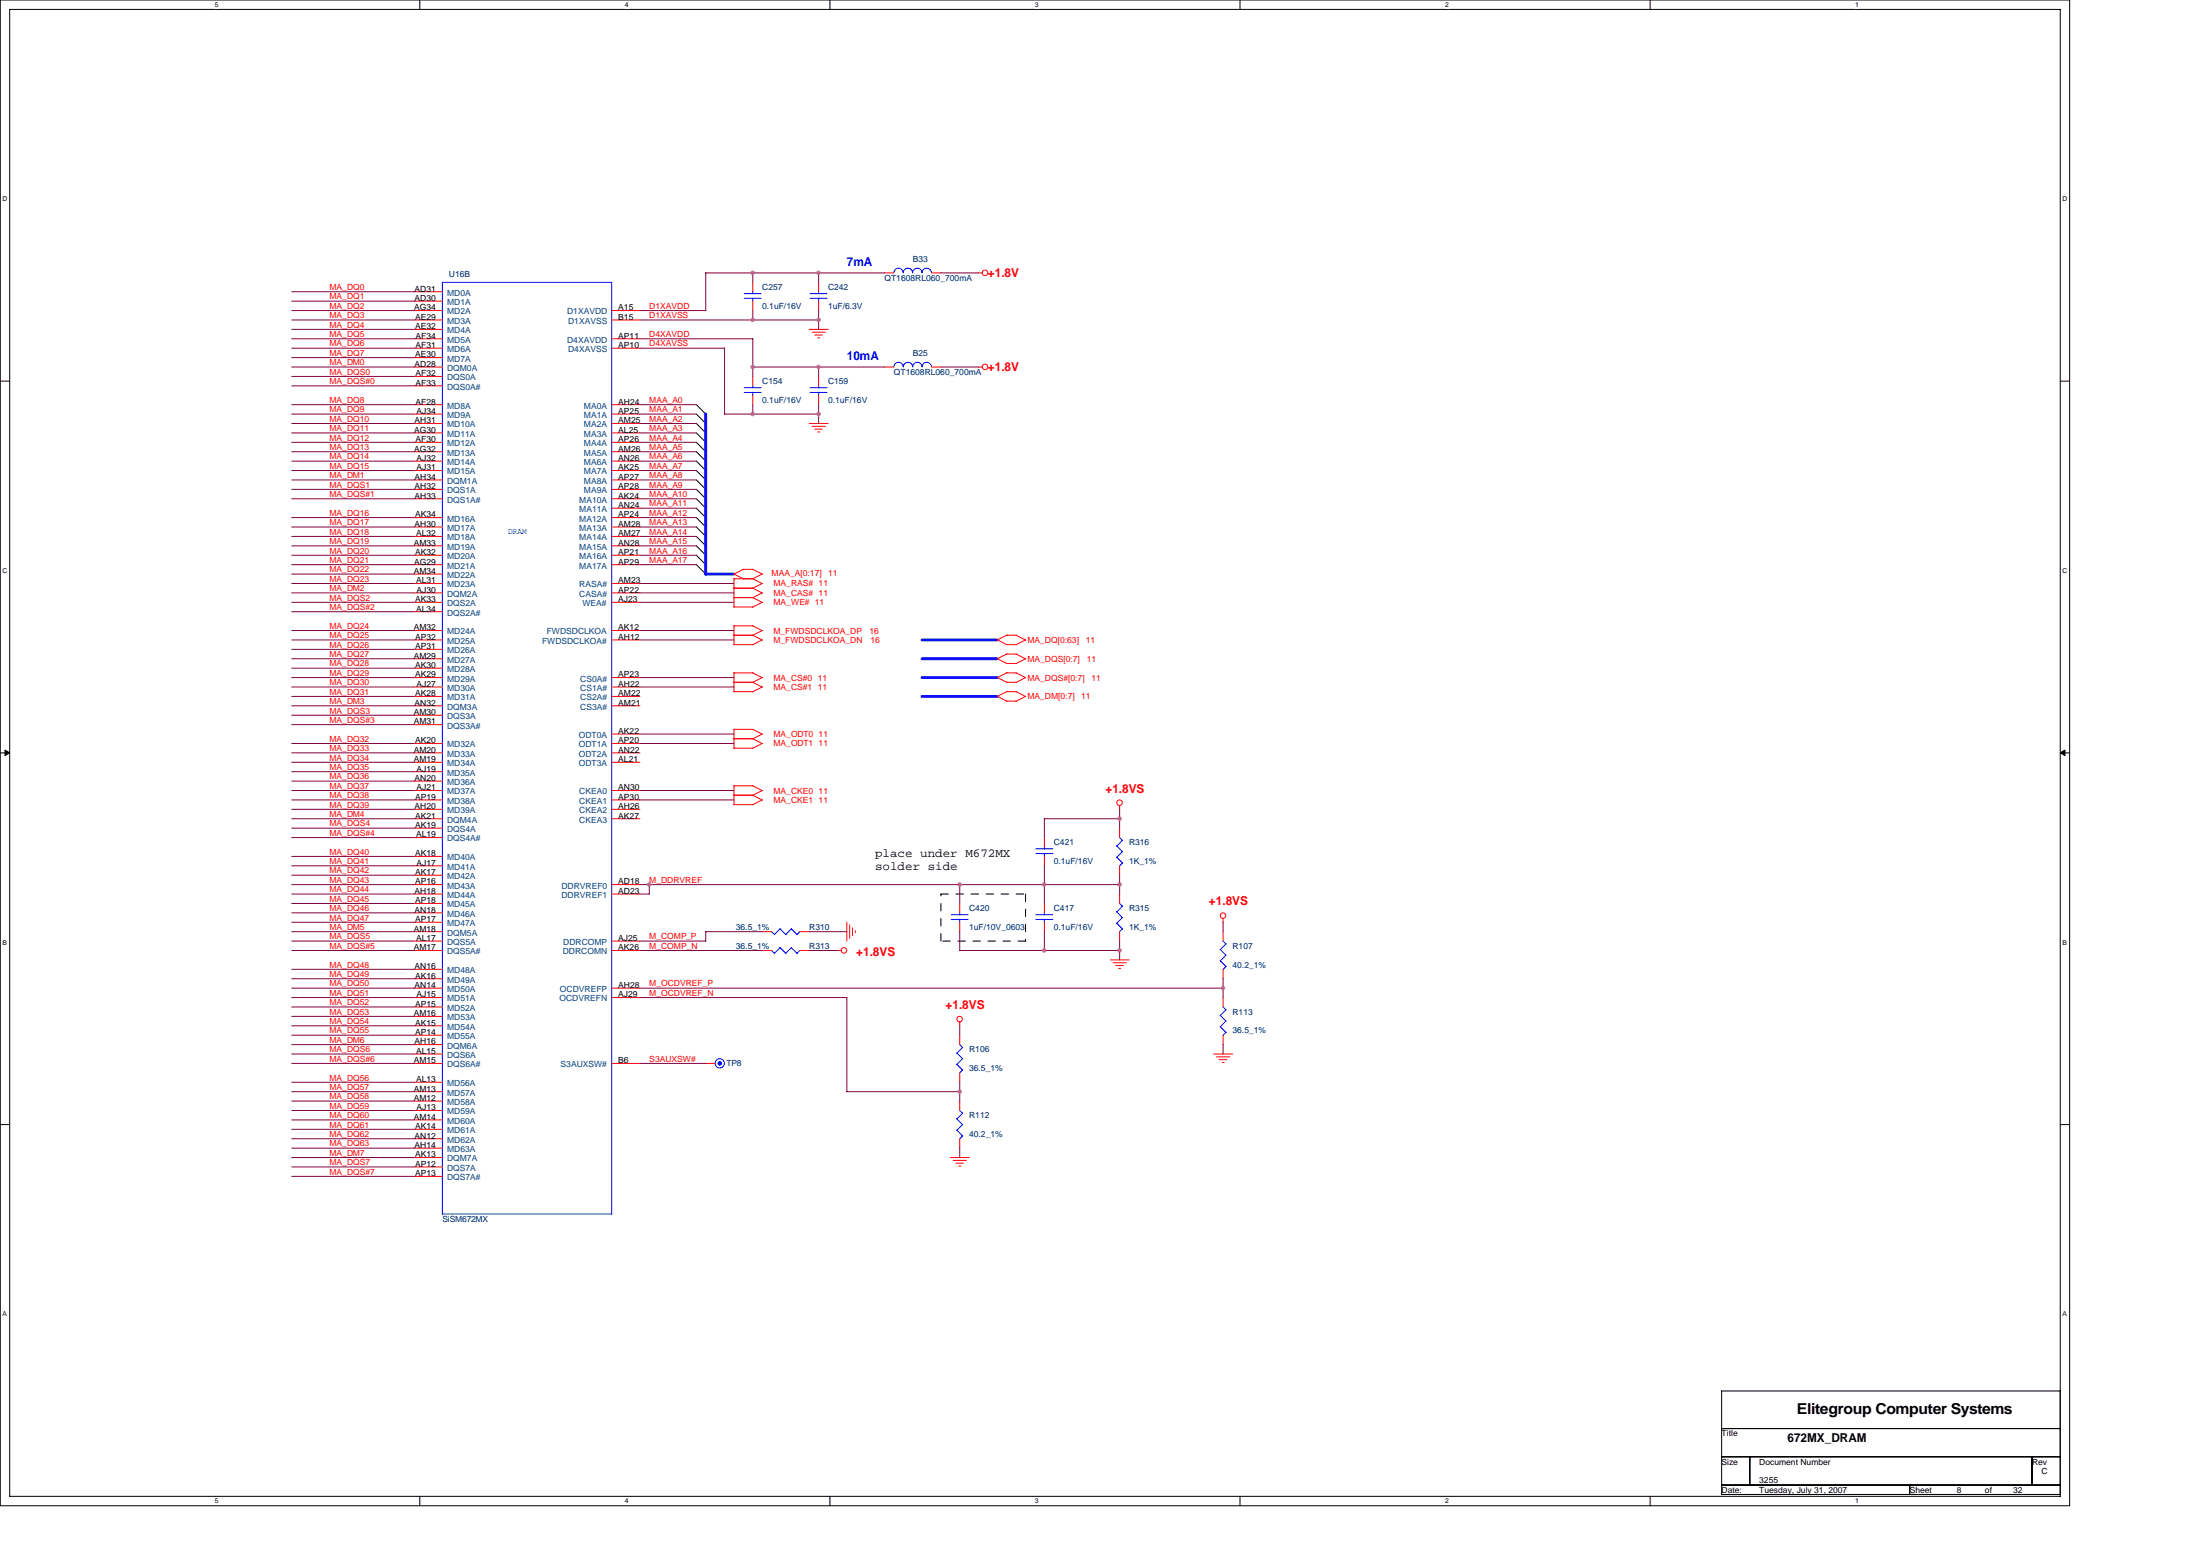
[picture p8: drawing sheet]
<svg xmlns="http://www.w3.org/2000/svg" width="297mm" height="210mm" viewBox="0 0 297 210" stroke-linecap="round" stroke-linejoin="round" font-family="sans-serif">
<path d="M0 0h279.4v203.2h-279.4zM1.3 1.3h276.9v200.6h-276.9z" fill="none" stroke="#000" stroke-width=".14"/>
<g fill="#fff">
<path d="M29 .1h.5v1h-.5z"/>
<path d="M29 202.1h.5v1h-.5z"/>
</g>
<path d="M56.7 0v1.3M56.7 201.9v1.3" fill="none" stroke="#000" stroke-width=".14"/>
<g fill="#fff">
<path d="M84.4 .1h.5v1h-.5z"/>
<path d="M84.4 202.1h.5v1h-.5z"/>
</g>
<path d="M112.1 0v1.3M112.1 201.9v1.3" fill="none" stroke="#000" stroke-width=".14"/>
<g fill="#fff">
<path d="M139.7 .1h.5v1h-.5z"/>
<path d="M139.7 202.1h.5v1h-.5z"/>
</g>
<path d="M167.4 0v1.3M167.4 201.9v1.3" fill="none" stroke="#000" stroke-width=".14"/>
<g fill="#fff">
<path d="M195.1 .1h.5v1h-.5z"/>
<path d="M195.1 202.1h.5v1h-.5z"/>
</g>
<path d="M222.8 0v1.3M222.8 201.9v1.3" fill="none" stroke="#000" stroke-width=".14"/>
<g fill="#fff">
<path d="M250.5 .1h.5v1h-.5z"/>
<path d="M250.5 202.1h.5v1h-.5z"/>
<path d="M.4 26.4h.6v.9h-.6z"/>
<path d="M278.5 26.4h.6v.9h-.6z"/>
<path d="M.4 76.5h.6v1h-.6z"/>
<path d="M278.5 76.5h.6v1h-.6z"/>
</g>
<path d="M0 51.4h1.3M278.2 51.4h1.2" fill="none" stroke="#000" stroke-width=".14"/>
<g fill="#fff">
<path d="M.4 126.7h.5v1h-.5z"/>
<path d="M278.5 126.7h.6v1h-.6z"/>
</g>
<path d="M0 101.6h1.3M278.2 101.6h1.2" fill="none" stroke="#000" stroke-width=".14"/>
<path d="M.7 101.2l.6 .4-.6 .4zM278.2 101.6l.6-.4v.8z" fill="#000" stroke="#000" stroke-width=".14"/>
<g fill="#fff">
<path d="M.4 176.8h.5v1h-.5z"/>
<path d="M278.5 176.8h.6v1h-.6z"/>
</g>
<g fill="none" stroke="#000" stroke-width=".14">
<path d="M94 59.7l1.3 1.3M94 57.1l1.3 1.3M94 58.4l1.3 1.3M94 54.6l1.3 1.3M94 55.9l1.3 1.3M94 64.8l1.3 1.3M94 66l1.3 1.3M94 62.2l1.3 1.3M94 63.5l1.3 1.3M94 61l1.3 1.3M94 76.2l1.3 1.3M94 74.9l1.3 1.3"/>
<path d="M94 72.4l1.3 1.3M94 73.7l1.3 1.3M94 71.1l1.3 1.3M94 69.8l1.3 1.3M94 67.3l1.3 1.3M94 68.6l1.3 1.3M0 151.8h1.3M278.2 151.8h1.2M232.4 187.7h45.8v14h-45.8zM232.4 192.8h45.8M232.4 196.6h45.8M236.3 196.6v3.8"/>
<path d="M274.4 196.6v3.8M232.4 200.4h45.8M257.8 200.4v1.3"/>
</g>
<path d="M127 120.6h11.5M127 127v-6.4M138.5 120.6v6.4M138.5 127h-11.5" fill="none" stroke="#000" stroke-width=".14" stroke-dasharray="1 1 1 1 1 1 1 1"/>
<g fill="none" stroke="#f00" stroke-width=".14">
<path d="M55.9 39.4h3.8M101.6 38.1v1.3M110.5 38.1v1.3M119.4 36.8h1.3M125.8 36.8h1.2M132.1 36.8h.5M55.9 49.5h3.8M55.9 57.1h3.8M55.9 44.4h3.8M55.9 40.6h3.8M55.9 43.2h3.8M55.9 48.3h3.8"/>
<path d="M55.9 47h3.8M55.9 50.8h3.8M55.9 52.1h3.8M55.9 45.7h3.8M55.9 41.9h3.8M55.9 54.6h3.8M55.9 58.4h3.8M55.9 55.9h3.8M55.9 59.7h3.8M82.6 57.1h3.8M82.6 43.2h3.8M82.6 47h3.8"/>
<path d="M82.6 45.7h3.8M82.6 41.9h3.8M82.6 54.6h3.8M82.6 58.4h3.8M82.6 55.9h3.8M82.6 59.7h3.8M101.6 40.6v1.3M101.6 50.8v1.3M101.6 53.3v1.3M109.3 57.1h2.5M109.3 44.4h2.5M109.6 57.5h1.8"/>
<path d="M109.6 44.8h1.8M110 57.9h1M110 45.2h1M110.4 58.3h.3M110.4 45.6h.3M110.5 40.6v1.3M110.5 50.8v1.3M110.5 53.3v1.3M119.4 49.5h1.3M125.8 49.5h1.2M132.1 49.5h.5M55.9 66h3.8"/>
<path d="M55.9 67.3h3.8M55.9 64.8h3.8M55.9 63.5h3.8M55.9 61h3.8M55.9 62.2h3.8M55.9 73.7h3.8M55.9 74.9h3.8M55.9 76.2h3.8M55.9 69.8h3.8M55.9 71.1h3.8M55.9 72.4h3.8M55.9 77.5h3.8"/>
<path d="M55.9 78.7h3.8M82.6 66h3.8M82.6 67.3h3.8M82.6 64.8h3.8M82.6 63.5h3.8M82.6 61h3.8M82.6 68.6h3.8M82.6 62.2h3.8M82.6 73.7h3.8M82.6 74.9h3.8M82.6 76.2h3.8M82.6 69.8h3.8"/>
<path d="M82.6 71.1h3.8M82.6 72.4h3.8M82.6 78.7h3.8M99.1 79.4h2.6M99.1 78.1v3.8M99.1 78.1h2.6M99.1 77.5l1.3 .6M100.3 76.8h1.3l1.3 .7M100.4 76.8l-1.3 .7M102.9 77.4l-1.3 .7 1.3 .6-1.3 .7 1.3 .6M55.9 81.3h3.8M55.9 82.5h3.8"/>
<path d="M55.9 96.5h3.8M55.9 97.8h3.8M55.9 95.2h3.8M55.9 80h3.8M55.9 85.1h3.8M55.9 86.4h3.8M55.9 87.6h3.8M55.9 88.9h3.8M55.9 90.2h3.8M55.9 91.4h3.8M55.9 92.7h3.8M55.9 94h3.8"/>
<path d="M82.6 81.3h3.8M82.6 95.2h3.8M82.6 80h3.8M82.6 85.1h3.8M82.6 86.4h3.8M82.6 91.4h3.8M82.6 92.7h3.8M82.6 94h3.8M82.6 99.1h3.8M99.1 85.7h2.6M99.1 87h2.5M99.1 80.6h2.6"/>
<path d="M99.1 92.1h2.6M99.1 93.3h2.5M99.1 99.7h2.6M99.1 84.4v2.6M99.1 98.4v2.6M99.1 84.5h2.6M99.1 98.4h2.6M101.6 84.5l1.3 .6-1.3 .6 1.3 .7M101.6 80.6l1.3 .7M101.6 98.4l1.3 .7-1.3 .6 1.3 .7M101.6 90.8l1.3 .7M101.7 90.8h-2.6v2.5"/>
<path d="M102.9 86.4l-1.3 .6M102.9 81.3l-1.3 .6h-2.5M102.9 80l-1.3 .7M102.9 91.4l-1.3 .7 1.3 .6-1.3 .7M134.6 88.9l1.3 .6M134.6 91.4l1.3 .7M135.9 87h1.3M135.9 89.5h1.3M135.9 92.1h1.3M135.9 94.6h1.3M135.9 85.7h1.3l1.3 .7M135.9 88.3h1.3l1.3 .6"/>
<path d="M135.9 90.8h1.3l1.3 .7M135.9 93.3h1.3l1.3 .7M136 85.7l-1.3 .7 1.2 .6M136 88.2l-1.3 .7M136 90.8l-1.3 .6M136 93.3l-1.3 .7 1.2 .6M138.5 86.4l-1.3 .6M138.5 88.9l-1.3 .7M138.5 91.4l-1.3 .7M138.5 94l-1.3 .6M55.9 110.5h3.8M55.9 113h3.8"/>
<path d="M55.9 111.8h3.8M55.9 100.3h3.8M55.9 101.6h3.8M55.9 102.9h3.8M55.9 104.1h3.8M55.9 105.4h3.8M55.9 106.7h3.8M55.9 107.9h3.8M55.9 109.2h3.8M55.9 115.6h3.8M55.9 116.8h3.8M55.9 118.1h3.8"/>
<path d="M55.9 119.4h3.8M82.6 110.5h3.8M82.6 100.3h3.8M82.6 101.6h3.8M82.6 102.9h3.8M82.6 106.7h3.8M82.6 107.9h3.8M82.6 109.2h3.8M82.6 119.4h3.8M99.1 101h2.5M99.1 107.3h2.6M99.1 108.6h2.5"/>
<path d="M99.1 106v2.6M99.1 106h2.6M101.6 107.3l1.3 .7M101.6 106l1.3 .7M102.9 100.3l-1.3 .7M102.9 107.9l-1.3 .7M102.9 106.7l-1.3 .6M141 113v1.3M141 115.6v1.2M151.2 108.7v.5M151.2 111.8v1.2M151.2 116.8v1.3"/>
<path d="M55.9 128.3h3.8M55.9 125.7h3.8M55.9 127h3.8M55.9 134.6h3.8M55.9 133.3h3.8M55.9 120.6h3.8M55.9 121.9h3.8M55.9 123.2h3.8M55.9 124.5h3.8M55.9 130.8h3.8M55.9 132.1h3.8M55.9 135.9h3.8"/>
<path d="M55.9 137.2h3.8M55.9 138.4h3.8M55.9 139.7h3.8M82.6 128.3h3.8M82.6 127h3.8M82.6 134.6h3.8M82.6 133.3h3.8M82.6 120.6h3.8M102.9 128.3h1.3M102.9 125.7h1.3M108 128.3h1.3M108 125.7h1.3"/>
<path d="M113 128.3h.6M114.3 124.4v2.6M114.7 124.8v1.8M115.1 125.2v1.1M115.5 125.6v.3M129.6 121.9v1.3M129.6 124.5v1.2M129.6 137.9v.6M129.6 139.7v1.3M141 121.9v1.3M141 124.5v1.2M149.9 129.5h2.6"/>
<path d="M150.3 129.9h1.8M150.6 130.3h1.1M151 130.7h.3M151.2 120.6v1.3M151.2 125.7v1.3M165.1 124v.5M165.1 125.7v1.3M165.1 130.8v1.3M165.1 134.6v1.3M165.1 139.7v1.3M55.9 142.2h3.8M55.9 156.2h3.8"/>
<path d="M55.9 143.5h3.8M55.9 141h3.8M55.9 146h3.8M55.9 147.3h3.8M55.9 148.6h3.8M55.9 149.9h3.8M55.9 151.1h3.8M55.9 152.4h3.8M55.9 153.7h3.8M55.9 154.9h3.8M55.9 157.5h3.8M55.9 158.7h3.8"/>
<path d="M82.6 143.5h3.8M95.3 143.5h1.3M128.3 156.2h2.6M128.7 156.6h1.8M129 157h1.1M129.5 157.4h.2M129.6 144.8v1.2M129.6 148.6v1.3M129.6 153.7v1.2M163.9 142.2h2.5M164.3 142.6h1.7M164.6 143h1"/>
<path d="M165 143.4h.3"/>
<circle cx="133" cy="36.8" r=".38"/>
<circle cx="133" cy="49.5" r=".38"/>
<circle cx="151.2" cy="108.3" r=".38"/>
<circle cx="113.9" cy="128.3" r=".38"/>
<circle cx="129.6" cy="137.5" r=".38"/>
<circle cx="165.1" cy="123.6" r=".38"/>
</g>
<circle cx="97.2" cy="143.5" r=".24" fill="#00f" stroke="#00f" stroke-width=".14"/>
<g fill="none" stroke="#00f" stroke-width=".14">
<path d="M59.7 38.1h22.9v125.7h-22.9zM100.5 39.6h2.3M101.6 39.4v.2M109.4 39.6h2.3M110.5 39.4v.2M120.7 36.8a.64 .64 0 0 1 .6-.6 .64 .64 0 0 1 .7 .6 .64 .64 0 0 1 .6-.6 .64 .64 0 0 1 .6 .6 .64 .64 0 0 1 .7-.6 .64 .64 0 0 1 .6 .6 .64 .64 0 0 1 .6-.6 .64 .64 0 0 1 .7 .6M100.5 53h2.3M100.5 52.3h2.3M100.5 40.3h2.3M101.6 40.2v.4M101.6 52.1v.2M101.6 52.9v.4"/>
<path d="M109.4 53h2.3M109.4 52.3h2.3M109.4 40.3h2.3M110.5 40.2v.4M110.5 52.1v.2M110.5 52.9v.4M120.7 49.5a.64 .64 0 0 1 .6-.6 .64 .64 0 0 1 .7 .6 .64 .64 0 0 1 .6-.6 .64 .64 0 0 1 .6 .6 .64 .64 0 0 1 .7-.6 .64 .64 0 0 1 .6 .6 .64 .64 0 0 1 .6-.6 .64 .64 0 0 1 .7 .6M139.8 115.2h2.4M139.8 114.6h2.4M141 114.3v.3M141 115.2v.4M150.8 115.7l.8 .7-.4 .4"/>
<path d="M151.1 113l.5 .4M151.6 114.9l-.8 .8M151.6 113.4l-.8 .8 .8 .7M104.2 128.3l.4 .4M104.2 125.7l.4 .4M105.3 127.9l.8 .8M105.3 125.3l.8 .8M105.3 127.9l-.7 .8M105.3 125.3l-.7 .8M106.8 127.9l.8 .8M106.8 125.3l.8 .8M106.9 127.9l-.8 .8"/>
<path d="M106.9 125.3l-.8 .8M108 128.2l-.4 .5M108 125.7l-.4 .4M128.4 124.1h2.3M128.4 123.4h2.3M129.6 123.2v.3M129.6 124.1v.4M139.8 124.1h2.4M139.8 123.4h2.4M141 123.2v.3M141 124.1v.4M150.8 124.6l.8 .7"/>
<path d="M150.8 123l.8 .8-.8 .8M151.1 121.9l.5 .4-.8 .8M151.6 125.3l-.4 .4M164.7 129.6l.8 .8M164.7 128.1l.8 .8M164.7 138.5l.8 .8-.4 .4M164.7 137l.8 .8-.7 .8M165.1 127l.4 .4M165.1 135.9l.4 .3-.7 .8M165.5 130.4l-.4 .4M165.5 128.9l-.7 .8M165.5 127.4l-.7 .7"/>
<path d="M129.2 152.5l.8 .8M129.2 151l.8 .8M129.2 143.6l.8 .8M129.2 142.1l.8 .8M129.6 149.8l.4 .4M129.6 140.9l.4 .5M130 153.3l-.4 .4M130 151.7l-.8 .8M130 150.2l-.8 .8M130 144.4l-.4 .4M130 142.9l-.8 .7M130 141.3l-.8 .8"/>
<circle cx="97.2" cy="143.5" r=".62"/>
</g>
<path d="M95.3 55.9v21.6M95.3 77.5h3.8M124.5 88.9h10.2M124.5 91.4h10.2M124.5 86.4h10.2M124.5 94h10.2" fill="none" stroke="#00f" stroke-width=".38"/>
<g fill="none" stroke="#800040" stroke-width=".14">
<path d="M39.4 39.4h16.5M95.3 36.8h24.1M95.3 36.8v5.1h-8.9M101.6 36.8v1.3M110.5 36.8v1.3M127 36.8h5.1M39.4 49.5h16.5M39.4 55.9h16.5M39.4 43.2h16.5M39.4 41.9h16.5M39.4 45.7h16.5M39.4 47h16.5"/>
<path d="M39.4 48.3h16.5M39.4 57.1h16.5M39.4 59.7h16.5M39.4 58.4h16.5M39.4 54.6h16.5M39.4 40.6h16.5M39.4 44.4h16.5M39.4 50.8h16.5M39.4 52.1h16.5M86.4 45.7h15.2v5.1M86.4 55.9h7.6M86.4 43.2h24.1"/>
<path d="M86.4 47h11.4M86.4 57.1h7.6M86.4 59.7h7.6M86.4 58.4h7.6M86.4 54.6h7.6M97.8 47v8.9h12.7M101.6 49.5h17.8M101.6 41.9v1.3M101.6 54.6v1.3M110.5 41.9v2.5M110.5 49.5v1.3M110.5 54.6v2.5"/>
<path d="M127 49.5h5.1M39.4 72.4h16.5M39.4 77.5h16.5M39.4 62.2h16.5M39.4 74.9h16.5M39.4 63.5h16.5M39.4 69.8h16.5M39.4 71.1h16.5M39.4 61h16.5M39.4 73.7h16.5M39.4 78.7h16.5M39.4 76.2h16.5"/>
<path d="M39.4 64.8h16.5M39.4 67.3h16.5M39.4 66h16.5M86.4 72.4h7.6M86.4 62.2h7.6M86.4 74.9h7.6M86.4 63.5h7.6M86.4 69.8h7.6M86.4 71.1h7.6M86.4 61h7.6M86.4 73.7h7.6M86.4 78.7h12.7"/>
<path d="M86.4 76.2h7.6M86.4 64.8h7.6M86.4 67.3h7.6M86.4 66h7.6M86.4 68.6h7.6M39.4 94h16.5M39.4 87.6h16.5M39.4 92.7h16.5M39.4 90.2h16.5M39.4 88.9h16.5M39.4 91.4h16.5M39.4 86.4h16.5"/>
<path d="M39.4 85.1h16.5M39.4 82.5h16.5M39.4 80h16.5M39.4 81.3h16.5M39.4 97.8h16.5M39.4 96.5h16.5M39.4 95.2h16.5M86.4 92.7h12.7M86.4 91.4h12.7M86.4 86.4h12.7M86.4 85.1h12.7M86.4 80h12.7"/>
<path d="M86.4 81.3h12.7M86.4 99.1h12.7M39.4 119.4h16.5M39.4 105.4h16.5M39.4 116.8h16.5M39.4 101.6h16.5M39.4 100.3h16.5M39.4 102.9h16.5M39.4 104.1h16.5M39.4 118.1h16.5M39.4 109.2h16.5M39.4 106.7h16.5"/>
<path d="M39.4 115.6h16.5M39.4 107.9h16.5M39.4 110.5h16.5M39.4 111.8h16.5M39.4 113h16.5M86.4 119.4h64.8M86.4 100.3h12.7M86.4 106.7h12.7M86.4 107.9h12.7M87.7 119.4v1.2h-1.3M129.6 119.4v2.5M141 110.5h10.2"/>
<path d="M141 110.5v2.5M141 116.8v5.1M151.2 109.2v2.6M151.2 118.1v2.5M39.4 127h16.5M39.4 124.5h16.5M39.4 134.6h16.5M39.4 135.9h16.5M39.4 139.7h16.5M39.4 130.8h16.5M39.4 120.6h16.5M39.4 133.3h16.5"/>
<path d="M39.4 138.4h16.5M39.4 137.2h16.5M39.4 132.1h16.5M39.4 123.2h16.5M39.4 121.9h16.5M39.4 128.3h16.5M39.4 125.7h16.5M86.4 134.6h27.9v12.7h15.3M86.4 133.3h78.7M86.4 128.3h16.5M95.3 125.7h7.6M95.3 125.7v1.3h-8.9"/>
<path d="M109.2 128.3h3.9M109.2 125.7h5.1M129.6 128.3h21.6M129.6 125.7v2.6M129.6 138.4v1.3M141 125.7v2.6M151.2 127v2.5M165.1 124.4v1.3M165.1 132.1v2.5M39.4 153.7h16.5M39.4 154.9h16.5M39.4 149.9h16.5"/>
<path d="M39.4 151.1h16.5M39.4 147.3h16.5M39.4 152.4h16.5M39.4 148.6h16.5M39.4 146h16.5M39.4 141h16.5M39.4 142.2h16.5M39.4 143.5h16.5M39.4 156.2h16.5M39.4 158.7h16.5M39.4 157.5h16.5M86.4 143.5h8.9"/>
<path d="M129.6 146v2.6M129.6 154.9v1.3M165.1 140.9v1.3"/>
</g>
<g fill="#f0f" stroke="#f0f" stroke-width=".14">
<circle cx="101.6" cy="49.5" r=".24"/>
<circle cx="110.5" cy="43.2" r=".24"/>
<circle cx="110.5" cy="36.8" r=".24"/>
<circle cx="110.5" cy="49.5" r=".24"/>
<circle cx="101.6" cy="36.8" r=".24"/>
<circle cx="101.6" cy="43.2" r=".24"/>
<circle cx="87.7" cy="119.4" r=".24"/>
<circle cx="129.6" cy="119.4" r=".24"/>
<circle cx="165.1" cy="133.3" r=".24"/>
<circle cx="129.6" cy="147.3" r=".24"/>
<circle cx="110.5" cy="55.9" r=".24"/>
<circle cx="101.6" cy="55.9" r=".24"/>
<circle cx="151.2" cy="119.4" r=".24"/>
<circle cx="141" cy="119.4" r=".24"/>
<circle cx="151.2" cy="128.3" r=".24"/>
<circle cx="141" cy="128.3" r=".24"/>
<circle cx="151.2" cy="110.5" r=".24"/>
</g>
<text font-size="2" x="242.6" y="190.9">Elitegroup Computer Systems</text>
<g font-size="1.7" fill="#00f">
<text x="114.3" y="35.8">7mA</text>
<text x="114.3" y="48.5">10mA</text>
</g>
<g font-size="1.7" fill="#f00">
<text x="133.4" y="37.4">+1.8V</text>
<text x="133.4" y="50.1">+1.8V</text>
<text x="149.3" y="107">+1.8VS</text>
<text x="163.2" y="122.2">+1.8VS</text>
<text x="115.6" y="129.1">+1.8VS</text>
<text x="127.7" y="136.2">+1.8VS</text>
</g>
<g font-size="1.7">
<text x="118.1" y="115.6">place under M672MX</text>
<text x="118.1" y="117.4">solder side</text>
<text x="241.3" y="194.6">672MX_DRAM</text>
</g>
<g font-size="1.1" fill="#000080">
<text x="123.2" y="35.3">B33</text>
<text x="60.6" y="37.4">U16B</text>
<text x="102.9" y="39.1">C257</text>
<text x="102.9" y="41.7">0.1uF/16V</text>
<text x="111.8" y="39.1">C242</text>
<text x="111.8" y="41.7">1uF/6.3V</text>
<text x="119.4" y="37.9">QT1608RL060_700mA</text>
<text x="102.9" y="51.8">C154</text>
<text x="111.8" y="51.8">C159</text>
<text x="120.7" y="50.6">QT1608RL060_700mA</text>
<text x="123.2" y="48">B25</text>
<text x="102.9" y="54.4">0.1uF/16V</text>
<text x="111.8" y="54.4">0.1uF/16V</text>
<text x="142.3" y="114.1">C421</text>
<text x="142.3" y="116.6">0.1uF/16V</text>
<text x="152.4" y="114.1">R316</text>
<text x="152.4" y="116.6">1K_1%</text>
<text x="99.4" y="125.5">36.5_1%</text>
<text x="109.3" y="125.5">R310</text>
<text x="130.8" y="123">C420</text>
<text x="130.8" y="125.5">1uF/10V_0603</text>
<text x="142.3" y="123">C417</text>
<text x="142.3" y="125.5">0.1uF/16V</text>
<text x="152.4" y="123">R315</text>
<text x="152.4" y="125.5">1K_1%</text>
<text x="99.4" y="128">36.5_1%</text>
<text x="109.3" y="128">R313</text>
<text x="166.4" y="128">R107</text>
<text x="166.4" y="130.6">40.2_1%</text>
<text x="166.4" y="136.9">R113</text>
<text x="98.1" y="143.9">TP8</text>
<text x="130.8" y="142">R106</text>
<text x="166.4" y="139.5">36.5_1%</text>
<text x="130.8" y="144.5">36.5_1%</text>
<text x="130.8" y="150.9">R112</text>
<text x="130.8" y="153.4">40.2_1%</text>
<text x="59.7" y="164.9">SiSM672MX</text>
</g>
<g font-size="1.1" fill="#f00">
<text x="44.5" y="41.7">MA_DQ2</text>
<text x="44.5" y="39.1">MA_DQ0</text>
<text x="44.5" y="40.4">MA_DQ1</text>
<text x="87.7" y="41.7">D1XAVDD</text>
<text x="44.5" y="42.9">MA_DQ3</text>
<text x="44.5" y="45.5">MA_DQ5</text>
<text x="44.5" y="46.8">MA_DQ6</text>
<text x="44.5" y="44.2">MA_DQ4</text>
<text x="87.7" y="46.8">D4XAVSS</text>
<text x="87.7" y="45.5">D4XAVDD</text>
<text x="87.7" y="42.9">D1XAVSS</text>
<text x="44.5" y="48">MA_DQ7</text>
<text x="44.5" y="49.3">MA_DM0</text>
<text x="44.5" y="50.6">MA_DQS0</text>
<text x="44.5" y="51.8">MA_DQS#0</text>
<text x="44.5" y="56.9">MA_DQ10</text>
<text x="44.5" y="59.5">MA_DQ12</text>
<text x="44.5" y="58.2">MA_DQ11</text>
<text x="44.5" y="54.4">MA_DQ8</text>
<text x="44.5" y="55.6">MA_DQ9</text>
<text x="87.7" y="56.9">MAA_A2</text>
<text x="87.7" y="58.2">MAA_A3</text>
<text x="87.7" y="55.6">MAA_A1</text>
<text x="87.7" y="54.4">MAA_A0</text>
<text x="87.7" y="59.5">MAA_A4</text>
<text x="44.5" y="62">MA_DQ14</text>
<text x="44.5" y="63.3">MA_DQ15</text>
<text x="44.5" y="60.7">MA_DQ13</text>
<text x="44.5" y="64.5">MA_DM1</text>
<text x="44.5" y="65.8">MA_DQS1</text>
<text x="87.7" y="64.5">MAA_A8</text>
<text x="87.7" y="65.8">MAA_A9</text>
<text x="87.7" y="63.3">MAA_A7</text>
<text x="87.7" y="62">MAA_A6</text>
<text x="87.7" y="60.7">MAA_A5</text>
<text x="44.5" y="69.6">MA_DQ16</text>
<text x="44.5" y="70.9">MA_DQ17</text>
<text x="44.5" y="67.1">MA_DQS#1</text>
<text x="87.7" y="67.1">MAA_A10</text>
<text x="87.7" y="70.9">MAA_A13</text>
<text x="87.7" y="68.3">MAA_A11</text>
<text x="87.7" y="69.6">MAA_A12</text>
<text x="44.5" y="72.2">MA_DQ18</text>
<text x="44.5" y="77.2">MA_DQ22</text>
<text x="44.5" y="74.7">MA_DQ20</text>
<text x="44.5" y="73.4">MA_DQ19</text>
<text x="44.5" y="76">MA_DQ21</text>
<text x="87.7" y="76">MAA_A17</text>
<text x="87.7" y="74.7">MAA_A16</text>
<text x="87.7" y="73.4">MAA_A15</text>
<text x="87.7" y="72.2">MAA_A14</text>
<text x="104.2" y="77.7">MAA_A[0:17]</text>
<text x="111.8" y="77.7">11</text>
<text x="44.5" y="78.5">MA_DQ23</text>
<text x="44.5" y="82.3">MA_DQS#2</text>
<text x="44.5" y="79.8">MA_DM2</text>
<text x="44.5" y="81">MA_DQS2</text>
<text x="104.4" y="81.7">MA_WE# 11</text>
<text x="104.4" y="80.4">MA_CAS# 11</text>
<text x="104.4" y="79.1">MA_RAS# 11</text>
<text x="44.5" y="87.4">MA_DQ26</text>
<text x="44.5" y="89.9">MA_DQ28</text>
<text x="44.5" y="88.7">MA_DQ27</text>
<text x="44.5" y="86.1">MA_DQ25</text>
<text x="44.5" y="84.9">MA_DQ24</text>
<text x="104.4" y="86.8">M_FWDSDCLKOA_DN</text>
<text x="104.4" y="85.5">M_FWDSDCLKOA_DP</text>
<text x="117.4" y="85.5">16</text>
<text x="117.5" y="86.8">16</text>
<text x="138.7" y="86.8">MA_DQ[0:63]</text>
<text x="138.7" y="89.3">MA_DQS[0:7]</text>
<text x="146.6" y="86.8">11</text>
<text x="146.7" y="89.3">11</text>
<text x="44.5" y="93.7">MA_DQ31</text>
<text x="44.5" y="92.5">MA_DQ30</text>
<text x="44.5" y="91.2">MA_DQ29</text>
<text x="44.5" y="95">MA_DM3</text>
<text x="104.4" y="93.1">MA_CS#1 11</text>
<text x="104.4" y="91.8">MA_CS#0 11</text>
<text x="138.7" y="91.8">MA_DQS#[0:7]</text>
<text x="138.7" y="94.4">MA_DM[0:7]</text>
<text x="146" y="94.4">11</text>
<text x="147.4" y="91.8">11</text>
<text x="44.5" y="101.4">MA_DQ33</text>
<text x="44.5" y="100.1">MA_DQ32</text>
<text x="44.5" y="97.6">MA_DQS#3</text>
<text x="44.5" y="96.3">MA_DQS3</text>
<text x="104.4" y="100.7">MA_ODT1 11</text>
<text x="104.4" y="99.5">MA_ODT0 11</text>
<text x="44.5" y="105.2">MA_DQ36</text>
<text x="44.5" y="102.6">MA_DQ34</text>
<text x="44.5" y="103.9">MA_DQ35</text>
<text x="44.5" y="106.4">MA_DQ37</text>
<text x="44.5" y="107.7">MA_DQ38</text>
<text x="104.4" y="107.1">MA_CKE0 11</text>
<text x="44.5" y="109">MA_DQ39</text>
<text x="44.5" y="110.3">MA_DM4</text>
<text x="44.5" y="111.5">MA_DQS4</text>
<text x="44.5" y="112.8">MA_DQS#4</text>
<text x="104.4" y="108.4">MA_CKE1 11</text>
<text x="44.5" y="119.1">MA_DQ43</text>
<text x="44.5" y="116.6">MA_DQ41</text>
<text x="44.5" y="117.9">MA_DQ42</text>
<text x="44.5" y="115.3">MA_DQ40</text>
<text x="87.7" y="119.1">M_DDRVREF</text>
<text x="44.5" y="124.2">MA_DQ47</text>
<text x="44.5" y="120.4">MA_DQ44</text>
<text x="44.5" y="123">MA_DQ46</text>
<text x="44.5" y="121.7">MA_DQ45</text>
<text x="44.5" y="125.5">MA_DM5</text>
<text x="44.5" y="130.6">MA_DQ48</text>
<text x="44.5" y="131.8">MA_DQ49</text>
<text x="44.5" y="128">MA_DQS#5</text>
<text x="44.5" y="126.8">MA_DQS5</text>
<text x="87.7" y="126.8">M_COMP_P</text>
<text x="87.7" y="128">M_COMP_N</text>
<text x="44.5" y="134.4">MA_DQ51</text>
<text x="44.5" y="135.7">MA_DQ52</text>
<text x="44.5" y="133.1">MA_DQ50</text>
<text x="44.5" y="136.9">MA_DQ53</text>
<text x="87.7" y="133.1">M_OCDVREF_P</text>
<text x="87.7" y="134.4">M_OCDVREF_N</text>
<text x="44.5" y="139.5">MA_DQ55</text>
<text x="44.5" y="138.2">MA_DQ54</text>
<text x="44.5" y="140.7">MA_DM6</text>
<text x="44.5" y="142">MA_DQS6</text>
<text x="44.5" y="143.3">MA_DQS#6</text>
<text x="87.7" y="143.3">S3AUXSW#</text>
<text x="44.5" y="149.6">MA_DQ59</text>
<text x="44.5" y="147.1">MA_DQ57</text>
<text x="44.5" y="148.4">MA_DQ58</text>
<text x="44.5" y="145.8">MA_DQ56</text>
<text x="44.5" y="153.4">MA_DQ62</text>
<text x="44.5" y="154.7">MA_DQ63</text>
<text x="44.5" y="150.9">MA_DQ60</text>
<text x="44.5" y="152.2">MA_DQ61</text>
<text x="44.5" y="156">MA_DM7</text>
<text x="44.5" y="158.5">MA_DQS#7</text>
<text x="44.5" y="157.2">MA_DQS7</text>
</g>
<g font-size="1.1">
<text x="55.9" y="41.9">AG34</text>
<text x="56" y="40.6">AD30</text>
<text x="56" y="39.3">AD31</text>
<text x="83.5" y="41.9">A15</text>
<text x="56" y="43.2">AE29</text>
<text x="56" y="44.4">AE32</text>
<text x="56.1" y="47">AF31</text>
<text x="56.1" y="45.7">AF34</text>
<text x="83.5" y="43.2">B15</text>
<text x="83.5" y="47">AP10</text>
<text x="83.5" y="45.7">AP11</text>
<text x="56" y="49.5">AD28</text>
<text x="56" y="48.2">AE30</text>
<text x="56.1" y="50.8">AF32</text>
<text x="56.1" y="52">AF33</text>
<text x="55.9" y="58.4">AG30</text>
<text x="56" y="57.1">AH31</text>
<text x="56.1" y="54.6">AF28</text>
<text x="56.1" y="59.7">AF30</text>
<text x="56.2" y="55.9">AJ34</text>
<text x="83.5" y="54.6">AH24</text>
<text x="83.5" y="58.4">AL25</text>
<text x="83.5" y="57.1">AM25</text>
<text x="83.5" y="55.9">AP25</text>
<text x="83.5" y="59.7">AP26</text>
<text x="55.9" y="60.9">AG32</text>
<text x="56" y="64.7">AH34</text>
<text x="56.2" y="62.2">AJ32</text>
<text x="56.2" y="63.5">AJ31</text>
<text x="83.5" y="63.5">AK25</text>
<text x="83.5" y="60.9">AM26</text>
<text x="83.5" y="62.2">AN26</text>
<text x="83.5" y="64.7">AP27</text>
<text x="56" y="66">AH32</text>
<text x="56" y="67.3">AH33</text>
<text x="56" y="71.1">AH30</text>
<text x="56" y="69.8">AK34</text>
<text x="83.5" y="68.6">AN24</text>
<text x="83.5" y="69.8">AP24</text>
<text x="83.5" y="71.1">AM28</text>
<text x="83.5" y="66">AP28</text>
<text x="83.5" y="67.3">AK24</text>
<text x="55.9" y="73.6">AM33</text>
<text x="55.9" y="77.4">AM34</text>
<text x="55.9" y="76.2">AG29</text>
<text x="56" y="74.9">AK32</text>
<text x="56.2" y="72.4">AL32</text>
<text x="83.5" y="73.6">AN28</text>
<text x="83.5" y="74.9">AP21</text>
<text x="83.5" y="76.2">AP29</text>
<text x="83.5" y="72.4">AM27</text>
<text x="56" y="81.3">AK33</text>
<text x="56.2" y="82.5">AL34</text>
<text x="56.2" y="78.7">AL31</text>
<text x="56.2" y="80">AJ30</text>
<text x="83.5" y="78.7">AM23</text>
<text x="83.5" y="80">AP22</text>
<text x="83.5" y="81.3">AJ23</text>
<text x="55.9" y="85.1">AM32</text>
<text x="55.9" y="88.9">AM29</text>
<text x="56" y="86.3">AP32</text>
<text x="56" y="87.6">AP31</text>
<text x="83.5" y="85.1">AK12</text>
<text x="83.5" y="86.3">AH12</text>
<text x="56" y="95.2">AN32</text>
<text x="56" y="90.1">AK30</text>
<text x="56" y="91.4">AK29</text>
<text x="56" y="94">AK28</text>
<text x="56.2" y="92.7">AJ27</text>
<text x="83.5" y="91.4">AP23</text>
<text x="83.5" y="92.7">AH22</text>
<text x="83.5" y="94">AM22</text>
<text x="83.5" y="95.2">AM21</text>
<text x="55.9" y="96.5">AM30</text>
<text x="55.9" y="97.8">AM31</text>
<text x="55.9" y="101.6">AM20</text>
<text x="56" y="100.3">AK20</text>
<text x="83.5" y="99">AK22</text>
<text x="83.5" y="100.3">AP20</text>
<text x="83.5" y="101.6">AN22</text>
<text x="55.9" y="102.8">AM19</text>
<text x="56" y="105.4">AN20</text>
<text x="56" y="107.9">AP19</text>
<text x="56.2" y="104.1">AJ19</text>
<text x="56.2" y="106.7">AJ21</text>
<text x="83.5" y="102.8">AL21</text>
<text x="83.5" y="106.7">AN30</text>
<text x="83.5" y="107.9">AP30</text>
<text x="56" y="109.2">AH20</text>
<text x="56" y="110.5">AK21</text>
<text x="56" y="111.7">AK19</text>
<text x="56.2" y="113">AL19</text>
<text x="83.5" y="109.2">AH26</text>
<text x="83.5" y="110.5">AK27</text>
<text x="56" y="115.5">AK18</text>
<text x="56" y="118.1">AK17</text>
<text x="56" y="119.4">AP16</text>
<text x="56.2" y="116.8">AJ17</text>
<text x="83.5" y="119.4">AD18</text>
<text x="55.9" y="125.7">AM18</text>
<text x="56" y="120.6">AH18</text>
<text x="56" y="123.2">AN18</text>
<text x="56" y="121.9">AP18</text>
<text x="56" y="124.4">AP17</text>
<text x="83.5" y="120.6">AD23</text>
<text x="55.9" y="128.2">AM17</text>
<text x="56" y="130.8">AN16</text>
<text x="56.2" y="127">AL17</text>
<text x="83.5" y="127">AJ25</text>
<text x="83.5" y="128.2">AK26</text>
<text x="55.9" y="137.1">AM16</text>
<text x="56" y="133.3">AN14</text>
<text x="56" y="132.1">AK16</text>
<text x="56" y="135.9">AP15</text>
<text x="56.2" y="134.6">AJ15</text>
<text x="83.5" y="134.6">AJ29</text>
<text x="83.5" y="133.3">AH28</text>
<text x="55.9" y="143.5">AM15</text>
<text x="56" y="140.9">AH16</text>
<text x="56" y="138.4">AK15</text>
<text x="56" y="139.7">AP14</text>
<text x="56.2" y="142.2">AL15</text>
<text x="83.5" y="143.5">B6</text>
<text x="55.9" y="147.3">AM13</text>
<text x="55.9" y="148.6">AM12</text>
<text x="56.2" y="146">AL13</text>
<text x="56.2" y="149.8">AJ13</text>
<text x="55.9" y="151.1">AM14</text>
<text x="56" y="153.6">AN12</text>
<text x="56" y="154.9">AH14</text>
<text x="56" y="152.4">AK14</text>
<text x="56" y="156.2">AK13</text>
<text x="56" y="157.5">AP12</text>
<text x="56" y="158.7">AP13</text>
<text x="232.4" y="193.8">Title</text>
<text x="232.4" y="197.6">Size</text>
<text x="237.5" y="197.6">Document Number</text>
<text x="274.4" y="197.6">Rev</text>
<text x="232.4" y="201.4">Date:</text>
<text x="237.5" y="201.4">Tuesday, July 31, 2007</text>
<text x="237.5" y="200.2">3255</text>
<text x="257.8" y="201.4">Sheet</text>
<text x="264.2" y="201.4">8</text>
<text x="268" y="201.4">of</text>
<text x="271.8" y="201.4">32</text>
<text x="275.6" y="198.9">C</text>
</g>
<g font-size="1.1" fill="#004080">
<text x="60.4" y="41.2">MD1A</text>
<text x="60.4" y="39.9">MD0A</text>
<text x="60.4" y="43.7">MD3A</text>
<text x="60.4" y="45">MD4A</text>
<text x="60.4" y="47.5">MD6A</text>
<text x="60.4" y="46.2">MD5A</text>
<text x="60.4" y="42.4">MD2A</text>
<text x="76.6" y="42.4">D1XAVDD</text>
<text x="76.6" y="46.2">D4XAVDD</text>
<text x="76.7" y="43.7">D1XAVSS</text>
<text x="76.7" y="47.5">D4XAVSS</text>
<text x="60.4" y="50.1">DQM0A</text>
<text x="60.4" y="48.8">MD7A</text>
<text x="60.4" y="51.3">DQS0A</text>
<text x="60.4" y="52.6">DQS0A#</text>
<text x="60.4" y="55.1">MD8A</text>
<text x="60.4" y="56.4">MD9A</text>
<text x="60.4" y="57.7">MD10A</text>
<text x="60.4" y="58.9">MD11A</text>
<text x="78.8" y="55.1">MA0A</text>
<text x="78.8" y="58.9">MA3A</text>
<text x="78.8" y="57.7">MA2A</text>
<text x="78.8" y="56.4">MA1A</text>
<text x="60.4" y="65.3">DQM1A</text>
<text x="60.4" y="60.2">MD12A</text>
<text x="60.4" y="61.5">MD13A</text>
<text x="60.4" y="62.8">MD14A</text>
<text x="60.4" y="64">MD15A</text>
<text x="78.8" y="64">MA7A</text>
<text x="78.8" y="61.5">MA5A</text>
<text x="78.8" y="62.8">MA6A</text>
<text x="78.8" y="60.2">MA4A</text>
<text x="78.8" y="65.3">MA8A</text>
<text x="60.4" y="66.6">DQS1A</text>
<text x="60.4" y="67.8">DQS1A#</text>
<text x="60.4" y="70.4">MD16A</text>
<text x="60.4" y="71.6">MD17A</text>
<text x="78.2" y="69.1">MA11A</text>
<text x="78.2" y="70.4">MA12A</text>
<text x="78.2" y="71.6">MA13A</text>
<text x="78.2" y="67.8">MA10A</text>
<text x="78.8" y="66.6">MA9A</text>
<text x="60.4" y="72.9">MD18A</text>
<text x="60.4" y="74.2">MD19A</text>
<text x="60.4" y="75.5">MD20A</text>
<text x="60.4" y="76.7">MD21A</text>
<text x="60.4" y="78">MD22A</text>
<text x="78.2" y="74.2">MA15A</text>
<text x="78.2" y="75.5">MA16A</text>
<text x="78.2" y="76.7">MA17A</text>
<text x="78.2" y="72.9">MA14A</text>
<text x="60.4" y="81.8">DQS2A</text>
<text x="60.4" y="83.1">DQS2A#</text>
<text x="60.4" y="80.5">DQM2A</text>
<text x="60.4" y="79.3">MD23A</text>
<text x="78.2" y="79.3">RASA#</text>
<text x="78.2" y="80.5">CASA#</text>
<text x="78.7" y="81.8">WEA#</text>
<text x="60.4" y="85.6">MD24A</text>
<text x="60.4" y="86.9">MD25A</text>
<text x="60.4" y="88.2">MD26A</text>
<text x="60.4" y="89.4">MD27A</text>
<text x="73.2" y="86.9">FWDSDCLKOA#</text>
<text x="73.8" y="85.6">FWDSDCLKOA</text>
<text x="60.4" y="95.8">DQM3A</text>
<text x="60.4" y="90.7">MD28A</text>
<text x="60.4" y="92">MD29A</text>
<text x="60.4" y="93.2">MD30A</text>
<text x="60.4" y="94.5">MD31A</text>
<text x="78.3" y="92">CS0A#</text>
<text x="78.3" y="93.2">CS1A#</text>
<text x="78.3" y="94.5">CS2A#</text>
<text x="78.3" y="95.8">CS3A#</text>
<text x="60.4" y="97">DQS3A</text>
<text x="60.4" y="98.3">DQS3A#</text>
<text x="60.4" y="100.9">MD32A</text>
<text x="78.1" y="99.6">ODT0A</text>
<text x="78.1" y="100.9">ODT1A</text>
<text x="60.4" y="102.1">MD33A</text>
<text x="60.4" y="103.4">MD34A</text>
<text x="60.4" y="104.7">MD35A</text>
<text x="60.4" y="105.9">MD36A</text>
<text x="60.4" y="107.2">MD37A</text>
<text x="78.1" y="102.1">ODT2A</text>
<text x="78.1" y="103.4">ODT3A</text>
<text x="78.2" y="107.2">CKEA0</text>
<text x="60.4" y="111">DQM4A</text>
<text x="60.4" y="113.6">DQS4A#</text>
<text x="60.4" y="112.3">DQS4A</text>
<text x="60.4" y="108.5">MD38A</text>
<text x="60.4" y="109.7">MD39A</text>
<text x="78.2" y="108.5">CKEA1</text>
<text x="78.2" y="109.7">CKEA2</text>
<text x="78.2" y="111">CKEA3</text>
<text x="60.4" y="116.1">MD40A</text>
<text x="60.4" y="117.4">MD41A</text>
<text x="60.4" y="118.6">MD42A</text>
<text x="60.4" y="119.9">MD43A</text>
<text x="75.8" y="119.9">DDRVREF0</text>
<text x="60.4" y="121.2">MD44A</text>
<text x="60.4" y="122.4">MD45A</text>
<text x="60.4" y="123.7">MD46A</text>
<text x="60.4" y="125">MD47A</text>
<text x="75.8" y="121.2">DDRVREF1</text>
<text x="60.4" y="128.8">DQS5A#</text>
<text x="60.4" y="126.3">DQM5A</text>
<text x="60.4" y="127.5">DQS5A</text>
<text x="60.4" y="131.3">MD48A</text>
<text x="76" y="128.8">DDRCOMN</text>
<text x="76" y="127.5">DDRCOMP</text>
<text x="60.4" y="132.6">MD49A</text>
<text x="60.4" y="133.9">MD50A</text>
<text x="60.4" y="135.1">MD51A</text>
<text x="60.4" y="136.4">MD52A</text>
<text x="60.4" y="137.7">MD53A</text>
<text x="75.5" y="135.1">OCDVREFN</text>
<text x="75.6" y="133.9">OCDVREFP</text>
<text x="60.4" y="141.5">DQM6A</text>
<text x="60.4" y="142.8">DQS6A</text>
<text x="60.4" y="139">MD54A</text>
<text x="60.4" y="140.2">MD55A</text>
<text x="60.4" y="144">DQS6A#</text>
<text x="60.4" y="146.6">MD56A</text>
<text x="60.4" y="147.8">MD57A</text>
<text x="60.4" y="149.1">MD58A</text>
<text x="75.7" y="144">S3AUXSW#</text>
<text x="60.4" y="150.4">MD59A</text>
<text x="60.4" y="151.7">MD60A</text>
<text x="60.4" y="152.9">MD61A</text>
<text x="60.4" y="154.2">MD62A</text>
<text x="60.4" y="155.5">MD63A</text>
<text x="60.4" y="156.7">DQM7A</text>
<text x="60.4" y="158">DQS7A</text>
<text x="60.4" y="159.3">DQS7A#</text>
</g>
<text font-size="1.1" fill="#00f" x="68.6" y="72.1">DRAM</text>
<g font-size=".9">
<text x="29" y=".9">5</text>
<text x="84.4" y=".9">4</text>
<text x="139.7" y=".9">3</text>
<text x="195.1" y=".9">2</text>
<text x="250.5" y=".9">1</text>
<text x=".4" y="27.2">D</text>
<text x="278.5" y="27.2">D</text>
<text x=".4" y="77.3">C</text>
<text x="278.5" y="77.3">C</text>
<text x=".4" y="127.5">B</text>
<text x="278.5" y="127.5">B</text>
<text x=".4" y="177.7">A</text>
<text x="278.5" y="177.7">A</text>
<text x="29" y="202.9">5</text>
<text x="84.4" y="202.9">4</text>
<text x="139.7" y="202.9">3</text>
<text x="195.1" y="202.9">2</text>
<text x="250.5" y="202.9">1</text>
</g>
</svg>
